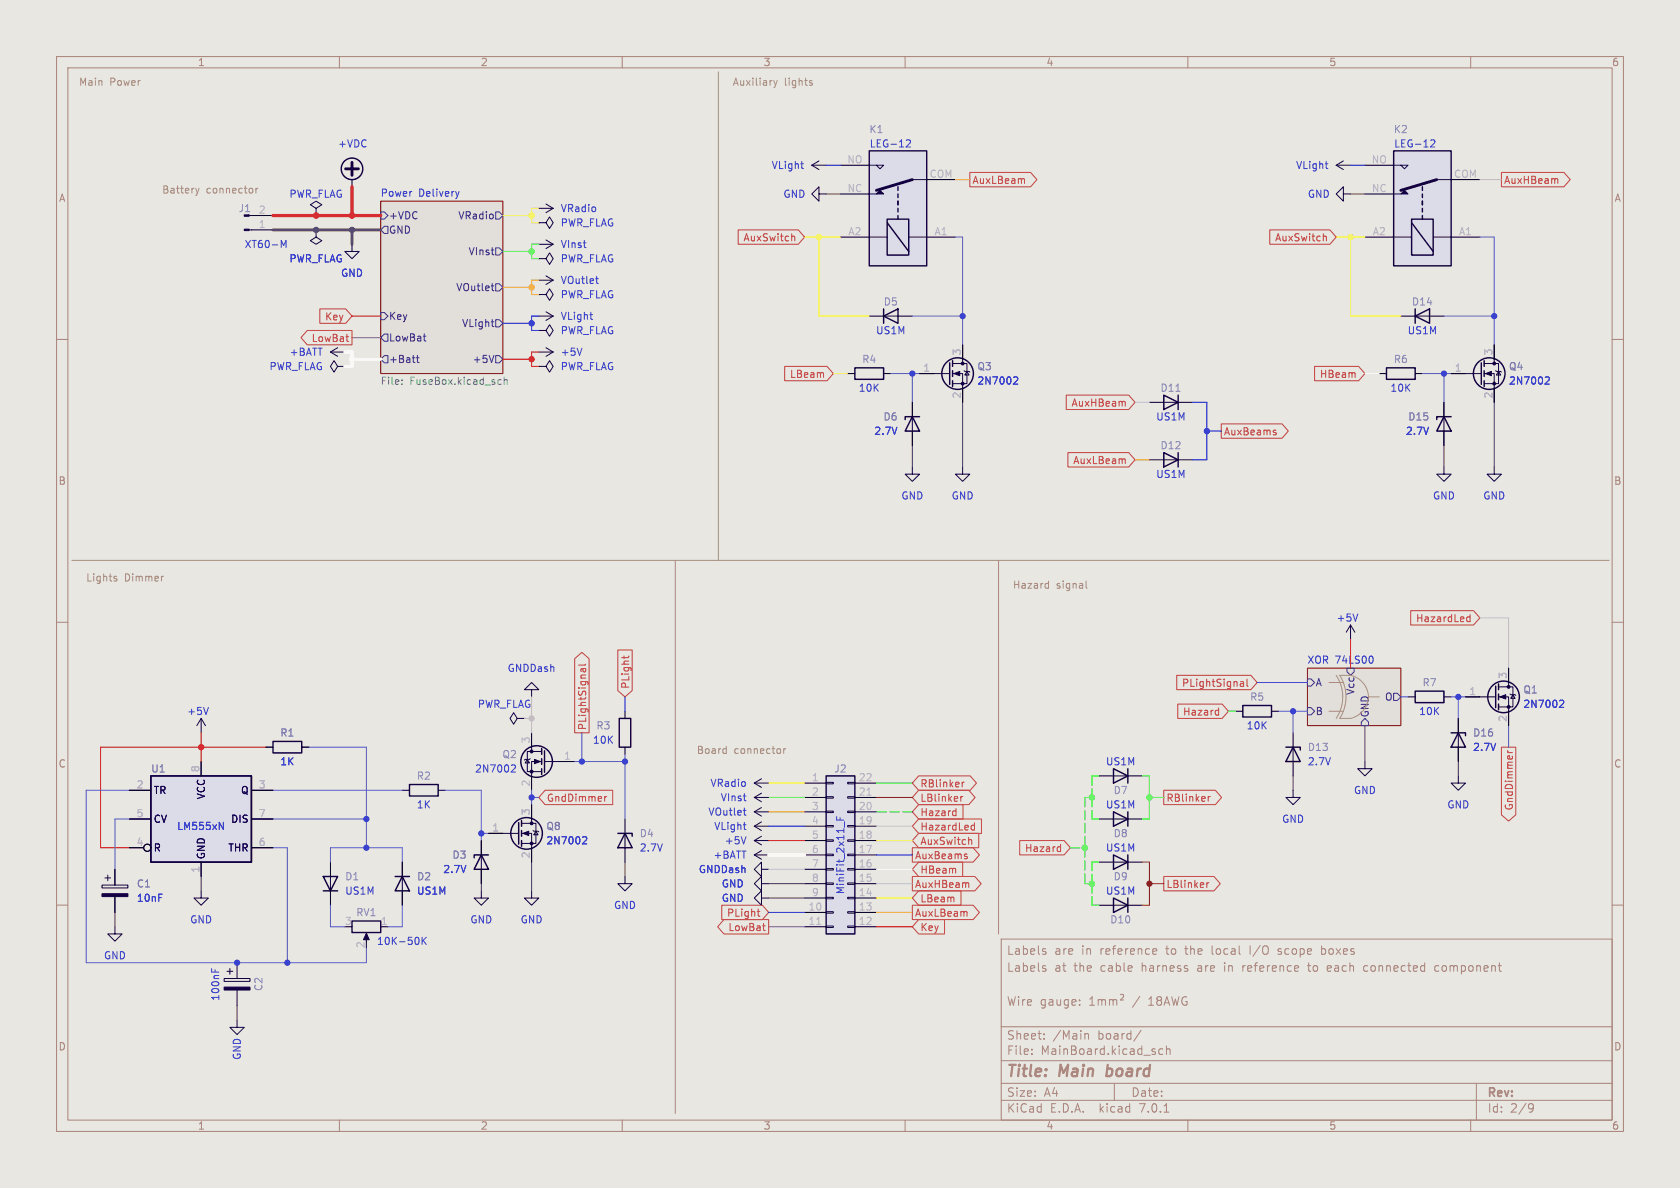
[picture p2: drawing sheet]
<svg xmlns="http://www.w3.org/2000/svg" width="297mm" height="210mm" viewBox="0 0 297 210" stroke-linecap="round" stroke-linejoin="round" font-family="sans-serif">
<path d="M0 0h297v210h-297z" fill="#e8e7e2" stroke="#e8e7e2" stroke-width=".18"/>
<g fill="none" stroke="#aa837a" stroke-width=".18">
<path d="M10 10h277v190h-277zM12 12h273v186h-273zM60 10v2M110 10v2M160 10v2M210 10v2M260 10v2M10 60h2M285 60h2M10 110h2M285 110h2M10 160h2"/>
<path d="M285 160h2M177 166h108v32h-108zM184.7 171.2l.2 .2-.2 .3M184.7 168.2l.2 .2-.2 .3M184.7 170.7l.2 .1M184.7 167.7l.2 .1M190.9 177.6v.1M190.9 176.8v.1M192.6 177.7h.9M192.6 176.6l.5-.4v1.5M194.1 176.7v1M194.1 176.8l.5-.1 .2 .2"/>
<path d="M194.8 176.9l.2-.2 .4 .1v.9M194.8 176.9v.8M196.1 176.8l.5-.1 .2 .2M196.1 176.7v1M196.8 176.9l.2-.2 .4 .1v.9M196.8 176.9v.8M198.1 175.8h.3a.3 .3 0 0 1 .2 .5l-.5 .5h.5M204 167.7l.4 .1 .1 .3-.7 .1M204.4 168.6l-.4 .1M209.9 171.3v.3M229.4 170.7l.2 .4-.7 .1M229.5 171.6l-.1 .1"/>
<path d="M251.7 170.7l.2 .1M251.9 170.2v1.5M251.9 171.6l-.2 .1M264.9 170.7h.5M265.1 171.6l.3 .1M60 198v2M110 198v2M160 198v2M177 194.5h108M177 191.5h108M177 187.5h108M177 181.5h108"/>
<path d="M182.4 186.3v.1M182.4 185.5v.1M184.6 183.6v.1M184.6 182.8v.1M191.8 182.8l.2-.1 .4 .1v.9M197 191.5v3M201.7 182.1l-1.3 2M205.6 185.5l-.5-.1-.2 .3v.4l.1 .2h.6M205.8 196.6h.8M206.2 185.5l.2-.1 .4 .1 .1 .9M206.2 184.9v1.5M210 198v2"/>
<path d="M260 198v2M261 191.5v6.5M270.5 195.1l.5 .1a.99 .99 0 0 1-.4 1.4h-.2M271.1 195.7l-.2 .3h-.4"/>
</g>
<g fill="#e2ded9" stroke="#e2ded9" stroke-width=".18">
<path d="M67.3 35.6h21.6v30.4h-21.6z"/>
<path d="M231.1 118.1h16.5v10.2h-16.5z"/>
</g>
<path d="M67.3 35.6h21.6v30.4h-21.6zM231.1 118.1h16.5v10.2h-16.5z" fill="none" stroke="#7a0000" stroke-width=".18"/>
<g fill="none" stroke="#4c2188" stroke-width=".18">
<path d="M67.3 37.5h.6l.7 .6-.7 .6h-.6zM87.6 37.5h.7l.6 .6-.6 .6h-.7zM67.3 55.2h.6l.7 .7-.7 .6h-.6zM67.3 40.6l.6-.6h.7v1.3h-.7zM67.3 59.7l.6-.6h.7v1.2h-.7zM74.8 59.4h.5M86.8 56.9h.5M86.8 50.5h.5M87 51.2l.3 .2M87.1 57.7h.2M87.6 43.8h.7l.6 .7-.6 .6h-.7zM87.6 56.5h.7l.6 .7-.6 .6h-.7z"/>
<path d="M87.6 50.2h.7l.6 .6-.6 .6h-.7zM67.9 62.9h.7v1.2h-.7l-.6-.6zM73.6 63.2h.5M73.8 62.8v1.1l.3 .2M75.2 60.3h.1M87.3 62.8l-.4 1.3M87.6 62.9h.7l.6 .6-.6 .6h-.7zM238.1 118.1h1.3v.6l-.6 .7-.7-.7zM231.1 125.1h.7l.6 .6-.6 .7h-.7zM231.1 120h.7l.6 .7-.6 .6h-.7zM241.3 127l.6 .6v.7h-1.2v-.7zM246.4 122.6h.6l.6 .6-.6 .6h-.6z"/>
</g>
<path d="M81.2 33.8l-.3 .9M242.7 116.2v.8" fill="none" stroke="#214bca" stroke-width=".18"/>
<path d="M71.1 67.8v.2M71.1 67.2v.1M88.2 67.1l.4 .1M88.6 67.9l-.4 .1M89.1 67.2l.2-.1 .3 .1 .1 .8M89.1 66.7v1.3" fill="none" stroke="#5ba46f" stroke-width=".18"/>
<g fill="none" stroke="#130040" stroke-width=".18">
<path d="M44 38.1h.4M55.9 36.8l1-.6-1-.6-1 .6 1 .6v1.3M62.2 31.8v1.2M95.2 39.4h1.3l.7-1 .6 1-.6 1-.7-1M95.2 36.8h2.6M96.5 36.1l1.3 .7M97.8 36.8l-1.3 .8M143.5 29.2h2.5M143.5 29.2l1.3 .8M144.8 34.3v1.3l-1.3-1.3 1.3-1.3v1.3h1.2M144.8 28.4l-1.3 .8M153.7 34.3h1.2"/>
<path d="M153.7 29.2h1.2M154.9 29.2h1.3l-.6 .6zM161.3 31.8h2.5M236.2 29.2h2.6M236.2 29.2l1.3 .8M237.5 34.3v1.3l-1.3-1.3 1.3-1.3v1.3h1.3M237.5 28.4l-1.3 .8M246.4 34.3h1.2M246.4 29.2h1.2M247.6 29.2h1.3l-.6 .6zM254 31.8h2.5M44 40.6h.4"/>
<path d="M55.9 40.6v1.3l1 .6-1 .7-1-.7 1-.6M62.2 43.2v1.3h1.3l-1.3 1.2-1.2-1.2h1.2M95.2 45.7h1.3l.7-1 .6 1-.6 1-.7-1M95.2 52.1h1.3l.7-1 .6 1-.6 1-.7-1M95.2 58.4h1.3l.7-1 .6 1-.6 1-.7-1M95.2 43.2h2.6M95.2 49.5h2.6M95.2 55.9h2.6M96.5 42.4l1.3 .8M96.5 48.8l1.3 .7M96.5 55.1l1.3 .8M97.8 43.2l-1.3 .7"/>
<path d="M97.8 49.5l-1.3 .8M97.8 55.9l-1.3 .7M153.7 41.9h3.1M156.2 55.9h2.5M160.7 41.9h3.1M246.4 41.9h3.2M250.2 55.9h2.5M253.4 41.9h3.1M58.4 62.2h2.6M58.4 62.2l1.3 .8M59.7 64.8l-.6-1-.7 1 .7 1 .6-1h1.3M59.7 61.5l-1.3 .7"/>
<path d="M95.2 64.8h1.3l.7-1 .6 1-.6 1-.7-1M95.2 62.2h2.6M96.5 61.5l1.3 .7M97.8 62.2l-1.3 .8M161.3 73.7v2.5M165.1 66h2.8M168.4 66h1.8v2.6M168.4 64.3h2.5v3.5h-2.5M170.2 63.5v.8M170.4 65.5l.2 .2h.7l.1 .1M170.9 65.7l.4 .6h-.7zM205.7 71.1h2.6"/>
<path d="M255.3 73.7v2.5M259.1 66h2.8M262.4 66h1.8v2.6M262.4 64.3h2.5v3.5h-2.5M264.2 63.5v.8M264.4 65.5l.1 .2h.8l.1 .1M264.9 65.7l.4 .6h-.8zM161.3 82.6v1.2h1.3l-1.3 1.3-1.3-1.3h1.3M170.2 82.6v1.2h1.2l-1.2 1.3-1.3-1.3h1.3M205.7 81.3h2.6M255.3 82.6v1.2h1.2l-1.2 1.3-1.3-1.3h1.3M264.2 82.6v1.2h1.2l-1.2 1.3-1.3-1.3h1.3"/>
<path d="M238.8 110.5l-.8 1.3M238.8 110.5v2.5M238.8 110.5l.7 1.3M35.6 127l-.8 1.3M35.6 127v2.5M35.6 127l.7 1.3M91.4 127l-.6 1-.6-1 .6-1 .6 1h1.3M93.2 134.2l.4 .7h-.8zM93.7 134.1l-.1 .1h-.8l-.1 .2M94 121.9h-1.3l1.3-1.2 1.2 1.2h-1.2v1.3M94 132.1v.7M95.8 134.6h-1.8v2.6"/>
<path d="M95.8 132.8h-2.6v3.6h2.6M96.3 134.6h2.8M133.3 138.4l1.3 .8M133.3 138.4h2.6M134.6 137.7l-1.3 .7M146 138.3h1.3v.3h-1.3zM149.9 138.3h1.2v.3h-1.2zM196.8 137.2h2.6M228.6 139.7v1.3h1.3l-1.3 1.2-1.3-1.2h1.3M228.6 132.1v2.5M241.3 134.6v1.3h1.3l-1.3 1.3-1.3-1.3h1.3M257.8 137.2v1.2h1.3l-1.3 1.3-1.3-1.3h1.3"/>
<path d="M257.8 129.5v2.6M261.6 123.2h2.8M264.9 123.2h1.8v2.5M264.9 121.4h2.6v3.6h-2.6M266.7 120.7v.7M267 122.7l.1 .1h.7l.2 .1M267.5 122.8l.3 .6h-.7zM18 156.5h4.6v.5h-4.6zM18.5 155.2h1.1M19 154.7v1M35.6 157.5v1.3h-1.3l1.3 1.2 1.2-1.2h-1.2M58.4 154.9v2.6"/>
<path d="M71.1 154.9v2.6M85.1 157.5v1.3h-1.3l1.3 1.2 1.3-1.2h-1.3M85.1 151.1v2.6M88.9 147.3h2.8M92.2 147.3h1.8v2.6M92.2 145.5h2.5v3.6h-2.5M94 157.5v1.3h-1.3l1.3 1.2 1.2-1.2h-1.2M94 144.8v.7M94.2 146.8l.2 .1h.7l.1 .2M94.7 146.9l.4 .7h-.7zM110.5 154.9v1.3h1.3l-1.3 1.3-1.3-1.3h1.3M110.5 147.3v2.6"/>
<path d="M133.3 148.6l1.3 .8M133.3 148.6h2.6M133.3 146.1l1.3 .7M133.3 146.1h2.6M133.3 143.5l1.3 .8M133.3 143.5h2.6M133.3 151.1h2.6M133.3 151.1l1.3 .8M133.3 141h2.6M133.3 141l1.3 .7M134.6 153.7v-1.3l-1.3 1.3 1.3 1.2v-1.2h1.3M134.6 158.8v1.2l-1.3-1.2 1.3-1.3v1.3h1.3"/>
<path d="M134.6 156.2v1.3l-1.3-1.3 1.3-1.3v1.3h1.3M134.6 147.8l-1.3 .8M134.6 145.3l-1.3 .8M134.6 142.7l-1.3 .8M134.6 150.4l-1.3 .7M134.6 140.2l-1.3 .8M146 158.6h1.3v.3h-1.3zM146 156.1h1.3v.2h-1.3zM146 153.5h1.3v.3h-1.3zM146 151h1.3v.3h-1.3zM146 148.5h1.3v.2h-1.3zM146 145.9h1.3v.3h-1.3z"/>
<path d="M146 143.4h1.3v.2h-1.3zM146 140.8h1.3v.3h-1.3zM149.9 158.6h1.2v.3h-1.2zM149.9 156.1h1.2v.2h-1.2zM149.9 153.5h1.2v.3h-1.2zM149.9 151h1.2v.3h-1.2zM149.9 148.5h1.2v.2h-1.2zM149.9 145.9h1.2v.3h-1.2zM149.9 143.4h1.2v.2h-1.2zM149.9 140.8h1.2v.3h-1.2zM196.8 144.8h2.6M196.8 152.4h2.6"/>
<path d="M20.3 163.8v1.3h-1.3l1.3 1.3 1.3-1.3h-1.3M39.6 173h4.6v.5h-4.6zM40.1 171.7h1M40.6 171.2v1M64.8 165.4v1M146 163.7h1.3v.3h-1.3zM146 161.2h1.3v.2h-1.3zM149.9 163.7h1.2v.3h-1.2zM149.9 161.2h1.2v.2h-1.2zM196.8 160h2.6M41.9 180.3v1.3h-1.3l1.3 1.3 1.3-1.3h-1.3"/>
</g>
<g fill="#130040" stroke="#130040" stroke-width=".18">
<path d="M39.6 174.5h4.6v.5h-4.6z"/>
<path d="M18 158h4.6v.5h-4.6z"/>
<path d="M64.8 165l.5 1.1h-1z"/>
<path d="M154.9 34.3l.7-.6 .6 .6z"/>
<path d="M168.7 66l1-.3v.7z"/>
<path d="M262.6 66l1.1-.3v.7z"/>
<path d="M247.6 34.3l.7-.6 .6 .6z"/>
<path d="M265.2 123.2l1-.4v.8z"/>
<path d="M94.5 134.2l1 .4-1 .4z"/>
<path d="M92.5 147.3l1-.4v.8z"/>
<path d="M43.2 40.5h.8v.3h-.8z"/>
<circle cx="170.2" cy="67.8" r=".25"/>
<circle cx="170.2" cy="64.3" r=".25"/>
<circle cx="264.2" cy="67.8" r=".25"/>
<circle cx="264.2" cy="64.3" r=".25"/>
<circle cx="266.7" cy="125" r=".25"/>
<circle cx="266.7" cy="121.4" r=".25"/>
<circle cx="94" cy="136.4" r=".25"/>
<circle cx="94" cy="132.8" r=".25"/>
<circle cx="94" cy="149.1" r=".25"/>
<circle cx="94" cy="145.5" r=".25"/>
</g>
<g fill="none" stroke="#010022" stroke-width=".18">
<path d="M44.4 38.1h3.9M55.9 38.1h.1M95.2 39.4h.1M148.6 34.3h5.1M148.6 29.2h5.1M163.8 31.8h5.1M241.3 34.3h5.1M241.3 29.2h5.1M256.5 31.8h5.1M44.4 40.6h3.9M55.9 40.6h.1M95.2 45.7h.1"/>
<path d="M95.2 52.1h.1M95.2 58.4h.1M148.6 41.9h5.1M153.7 55.9h2.5M158.7 55.9h2.6M163.8 41.9h5.1M241.3 41.9h5.1M247.6 55.9h2.6M252.7 55.9h2.6M256.5 41.9h5.1M61 64.8h.1M95.2 64.8h.1"/>
<path d="M149.9 66h1.2M156.2 66h1.3M161.3 71.1v2.6M161.3 76.2v2.5M162.6 66h2.5M170.2 61v2.5M170.2 68.6v2.5M203.2 71.1h2.5M208.3 71.1h2.5M243.8 66h1.3M250.2 66h1.3M255.3 71.1v2.6"/>
<path d="M255.3 76.2v2.5M256.5 66h2.6M264.2 61v2.5M264.2 68.6v2.5M203.2 81.3h2.5M208.3 81.3h2.5M266.7 118.1v2.6M22.9 139.7h3.8M35.6 134.6v2.6M44.4 139.7h3.9M47 132.1h1.3M53.3 132.1h1.3"/>
<path d="M71.1 139.7h1.3M77.5 139.7h1.2M92.7 127h.1M94 129.5v2.6M94 137.2v2.5M99.1 134.6h2.5M110.5 125.7v1.3M110.5 132.1v1.3M142.2 138.4h3.8M151.1 138.4h3.8M194.3 137.2h2.5M199.4 137.2h2.5"/>
<path d="M218.4 125.7h1.3M224.8 125.7h1.3M228.6 129.5v2.6M228.6 134.6v2.6M248.9 123.2h1.3M255.3 123.2h1.2M257.8 127v2.5M257.8 132.1v2.5M259.1 123.2h2.5M266.7 125.7v2.6M20.3 153.7v2.8M20.3 158.5v2.8"/>
<path d="M22.9 149.9h2.5M22.9 144.8h3.8M35.6 152.4v2.5M44.4 149.9h3.9M44.4 144.8h3.9M58.4 152.4v2.5M58.4 157.5v2.5M71.1 152.4v2.5M71.1 157.5v2.5M85.1 148.6v2.5M85.1 153.7v2.5M86.4 147.3h2.5"/>
<path d="M94 142.2v2.6M94 149.9v2.5M110.5 144.8v2.5M110.5 149.9v2.5M142.2 158.8h3.8M142.2 156.2h3.8M142.2 153.7h3.8M142.2 151.1h3.8M142.2 148.6h3.8M142.2 146.1h3.8M142.2 141h3.8M142.2 143.5h3.8"/>
<path d="M151.1 158.8h3.8M151.1 156.2h3.8M151.1 153.7h3.8M151.1 151.1h3.8M151.1 148.6h3.8M151.1 146.1h3.8M151.1 141h3.8M151.1 143.5h3.8M194.3 144.8h2.5M194.3 152.4h2.5M199.4 144.8h2.5M199.4 152.4h2.5"/>
<path d="M41.9 170.2v2.8M41.9 175v2.8M67.3 163.8h1.3M142.2 163.8h3.8M142.2 161.3h3.8M151.1 163.8h3.8M151.1 161.3h3.8M194.3 160h2.5M199.4 160h2.5"/>
<circle cx="26" cy="149.9" r=".63"/>
</g>
<g fill="none" stroke="#353dd0" stroke-width=".18">
<path d="M141.6 29h.4M141.9 29.8h.1M160.3 24.8l.4-.1 .3 .4-.8 .9h.8M234.3 29h.5M234.6 29.8h.2M253 24.8l.4-.1 .3 .4-.8 .9h.8M49.7 42.5l.4 .9 .5-.9v1.3M104.3 55.6h.5M104.6 56.5h.2M105.3 49.3h.5M105.5 50.1h.3M102.9 61.5l-.4 1.3"/>
<path d="M179.4 66.6l.4 .1 .1 .3-.8 .9h.8M273.4 66.6l.4 .1 .1 .3-.8 .9h.8M240 108.5l-.4 1.3M36.8 125l-.4 1.3M90.6 135.2l.4 .1 .1 .3-.8 .9h.8M275.9 123.8h.4l.1 .3-.7 .9h.7M38.8 145.4l.7 1.2v-1.2M103.2 147.9l.4 .1 .1 .3-.8 .9h.8M131.4 145.8h.5M131.4 143.3h.5M131.6 144l.3 .1M131.8 146.6h.1"/>
<path d="M131.9 147.9l-.4 1.3M147.9 144.4v.6h1.3M148.5 144.5v.5M149.3 145.3v.9M37.4 171.2v.6M74 165.9v.8M74.6 165.7v1.3M74.8 166.2l.6 .8M75.4 165.7l-.8 .7"/>
</g>
<g fill="none" stroke="#130040" stroke-width=".25">
<path d="M153.7 26.7h10.1v20.3h-10.1zM156.8 38.7h3.9v6.4h-3.9zM156.8 39.4l3.9 5.1M158.7 33v.7M158.7 34.3v.6M158.7 35.6v.6M158.7 36.8v.7M158.7 38.1v.6M246.4 26.7h10.1v20.3h-10.1zM249.6 38.7h3.8v6.4h-3.8zM249.6 39.4l3.8 5.1M251.5 33v.7"/>
<path d="M251.5 34.3v.6M251.5 35.6v.6M251.5 36.8v.7M251.5 38.1v.6M156.2 55.9l2.5-1.3v2.6zM156.2 54.6v2.6M250.2 55.9l2.5-1.3v2.6zM250.2 54.6v2.6M151.1 65h5.1v2.1h-5.1zM161.3 73.7l1.3 2.5h-2.6zM162.6 73.7h-2.6v.5M167.9 64.1v3.8"/>
<path d="M168.4 63.8v1M168.4 65.5v1M168.4 67.3v1M205.7 69.9l2.6 1.2-2.6 1.3zM208.3 69.9v2.5M245.1 65h5.1v2.1h-5.1zM255.3 73.7l1.2 2.5h-2.5zM256.5 73.7h-2.5v.5M261.9 64.1v3.8M262.4 63.8v1M262.4 65.5v1M262.4 67.3v1"/>
<path d="M205.7 80l2.6 1.3-2.6 1.3zM208.3 80v2.6M26.7 137.2h17.7v15.2h-17.7zM48.3 131.1h5v2h-5zM72.4 138.7h5.1v2h-5.1zM95.8 132.3v1.1M95.8 134.1v1M95.8 135.9v1M96.3 132.7v3.8M109.5 127h2v5.1h-2zM146 137.2h5.1v27.9h-5.1zM196.8 135.9l2.6 1.3-2.6 1.2z"/>
<path d="M199.4 135.9v2.5M219.7 124.7h5.1v2h-5.1zM227.3 132.1h2.6v.5M228.6 132.1l1.3 2.5h-2.6zM250.2 122.2h5.1v2h-5.1zM256.5 129.5h2.6v.5M257.8 129.5l1.3 2.6h-2.6zM264.4 121.3v3.8M264.9 120.9v1M264.9 122.7v1M264.9 124.5v1M57.1 154.9h2.6l-1.3 2.6z"/>
<path d="M57.1 157.5h2.6M69.8 154.9h2.6M71.1 154.9l1.3 2.6h-2.6zM85.1 151.1l1.3 2.6h-2.6zM86.4 151.1h-2.6v.5M91.7 145.4v3.8M92.2 145v1.1M92.2 146.8v1M92.2 148.6v1M109.2 147.3h2.6v.5M110.5 147.3l1.3 2.6h-2.6zM196.8 143.5l2.6 1.3-2.6 1.3z"/>
<path d="M196.8 151.1l2.6 1.3-2.6 1.3zM196.8 158.8l2.6 1.2-2.6 1.3zM199.4 143.5v2.6M199.4 151.1v2.6M199.4 158.8v2.5M62.2 162.8h5.1v2h-5.1z"/>
<circle cx="62.2" cy="29.8" r="1.9"/>
<circle cx="169.3" cy="66" r="2.79"/>
<circle cx="263.3" cy="66" r="2.79"/>
<circle cx="94.9" cy="134.6" r="2.79"/>
<circle cx="265.8" cy="123.2" r="2.79"/>
<circle cx="93.1" cy="147.3" r="2.79"/>
</g>
<g fill="#dcdbe8" stroke="#dcdbe8" stroke-width=".18">
<path d="M26.7 137.2h17.7v15.2h-17.7z"/>
<path d="M153.7 26.7h10.1v20.3h-10.1z"/>
<path d="M246.4 26.7h10.1v20.3h-10.1z"/>
<path d="M146 137.2h5.1v27.9h-5.1z"/>
</g>
<path d="M61.1 29.8h2.3M62.2 28.7v2.3M161.3 31.8l-6.4 1.9M254 31.8l-6.4 1.9" fill="none" stroke="#130040" stroke-width=".51"/>
<path d="M153.3 140.6h.7M144.4 163.4h.7" fill="none" stroke="#b4afbe" stroke-width=".18"/>
<g fill="none" stroke="#c03d3d" stroke-width=".18">
<path d="M171.4 30.5h10.8l1.1 1.3-1.1 1.2h-10.8zM181.1 31.6v.8M265.4 30.5h11.1l1.1 1.3-1.1 1.2h-11.1zM275.3 31.6l.1 .8M54.3 58.4h7.9v2.6h-7.9l-1.1-1.3zM56.5 54.6h4.6l1.1 1.3-1.1 1.3h-4.6zM61.1 59.5h.5M130.5 40.6h10.6l1.1 1.3-1.1 1.3h-10.6zM140 41.8h.4l.1 .8M224.5 40.6h10.6l1.1 1.3-1.1 1.3h-10.6zM234 41.8h.4l.1 .8M61.4 60.3l.2 .1"/>
<path d="M138.7 64.8h7.5l1.1 1.2-1.1 1.3h-7.5zM188.5 69.8h11l1.2 1.3-1.2 1.3h-11zM198.7 71l.2 .1v.7M215.9 74.9h10.7l1.2 1.3-1.2 1.3h-10.7zM225.4 76.5l.2 .1-.2 .3M225.4 76l.2 .1M232.4 64.8h7.8l1.1 1.2-1.1 1.3h-7.8zM188.8 80h10.7l1.2 1.3-1.2 1.3h-10.7zM198.7 81.1l.2 .2v.7M101.6 116.4l1.3-1.1 1.2 1.1v13.1h-2.5zM103 118.2l.1 .5M103.5 118.2v.5"/>
<path d="M103.5 118.2h-.7v.5M103.5 117.4l-.1 .2h-1.1M109.2 114.9h2.6v7.2l-1.3 1.1-1.3-1.1zM110.3 116v.4M111.2 116l-.1 .2M208 119.4h13.1l1.1 1.3-1.1 1.2h-13.1zM249.4 107.9h11.1l1.1 1.3-1.1 1.3h-11.1zM259.3 109.8l.2 .1 .4-.1M259.9 108.6v1.3M259.9 109.1h-.4l-.2 .1M96.4 139.7h11.9v2.5h-11.9l-1.2-1.2zM162.4 139.7h8.9l1.1 1.3-1.1 1.2h-8.9l-1.1-1.2z"/>
<path d="M162.4 137.2h9.1l1.1 1.2-1.1 1.3h-9.1l-1.1-1.3zM170.1 138.3v.8M170.5 138.3l-.4 .2M205.7 139.7h9.2l1.1 1.3-1.1 1.2h-9.2zM208.2 124.5h7.9l1.1 1.2-1.1 1.3h-7.9zM215.1 125.6h.3M215.4 125.1v1.3M215.4 126.3l-.3 .1M219.2 121.1l.2 .2h.5M219.3 120.5h.5l.1 .8M219.9 120.8h-.5l-.2 .2M220.5 120.1v1l.1 .2"/>
<path d="M265.4 132.1h2.6v11.9l-1.3 1.2-1.3-1.2zM266.5 133h.9M266.5 132.7l.3 .3M106.9 140.8v.8M107.3 140.8l-.4 .2M161.3 149.9h10.7l1.2 1.2-1.2 1.3h-10.7zM161.3 154.9h11l1.2 1.3-1.2 1.3h-11zM162.4 157.5h7.5v2.5h-7.5l-1.1-1.2zM162.4 142.2h7.8v2.6h-7.8l-1.1-1.3zM162.4 144.8h11.1v2.5h-11.1l-1.1-1.2zM162.4 152.4h7.8v2.5h-7.8l-1.1-1.2zM162.4 147.3h10.6v2.6h-10.6l-1.1-1.3z"/>
<path d="M168.9 143.3l.1 .1M169 142.9v1.3M169 144.1l-.1 .1M169.9 140.8v.8M170.2 140.8l-.3 .2M170.8 151.4l.2 .2-.2 .2M170.8 151h.2M171.2 156.1l.1 .8M171.4 148.4l.4 .2v.7M171.8 146.7h.5M171.8 145.9h.5M172.3 145.5v1.2"/>
<path d="M180.3 148.6h7.8l1.1 1.3-1.1 1.2h-7.8zM187.1 149.7l.4 .1M187.5 149.3v1.2M187.5 150.5h-.4M205.7 154.9h8.9l1.1 1.3-1.1 1.3h-8.9zM213.4 156v.9M213.6 140.8v.8M213.7 156l-.3 .3M214 140.8l-.4 .2M127.6 160h7.2l1.1 1.3-1.1 1.3h-7.2zM128 162.6h7.9v2.5h-7.9l-1.1-1.3zM133.9 161.1h.4"/>
<path d="M134 160.7v1.1l.3 .2M134.8 163.7h.5M135.1 164.4l.2 .1M161.3 160h10.7l1.2 1.3-1.2 1.3h-10.7zM162.4 162.6h4.6v2.5h-4.6l-1.1-1.3zM170.9 161.2l.1 .8"/>
</g>
<g fill="none" stroke="#a4907e" stroke-width=".18">
<path d="M127 12.7v86.4M136.8 14.2l.3 .9M137.1 15.1l-.3 .4M137.4 14.2l-.3 .9M143.3 14.7h.3v.2l-.2 .2h-.2M143.3 14.2l.3 .1M34.6 33.3l.3 .8M34.9 34.1l-.2 .4M35.2 33.3l-.3 .8M45.2 33.3v.8M45.6 33.3l-.4 .2M12.7 99.1h271.8"/>
<path d="M119.4 99.1v97.8M176.5 99.1v66M20.5 102.3l.2 .2-.2 .2M20.5 101.9h.1M28.8 101.9h.1M185.2 103.1l.2 .1M185.4 102.7v1.3M185.4 103.9l-.2 .1M192 102.7v1.1l.2 .2M236.2 119.4a6.8 6.8 0 0 1 0 7.6M236.9 119.4h1.9a3.9 3.9 0 0 1 3.1 3.8 3.9 3.9 0 0 1-3.1 3.8h-1.9a7.2 7.2 0 0 0 0-7.6zM138.6 132.3v.9"/>
<path d="M138.9 132.3l-.3 .3M234.9 120.7h2.6M234.9 125.7h2.6M241.9 123.2h1.9"/>
</g>
<g fill="none" stroke="#5256d0" stroke-width=".18">
<path d="M161.3 55.9h8.9M168.9 41.9h1.3v19.1M255.3 55.9h8.9M261.6 41.9h2.6v19.1M157.5 66h5.1M161.3 66v5.1M251.5 66h5M255.3 66v5.1M22.9 139.7h-7.7v30.5h49.6v-2.6M48.3 139.7h22.8M54.6 132.1h10.2v17.8M78.7 139.7h6.4v8.9"/>
<path d="M94 139.7v2.5M101.6 134.6h8.9M102.9 129.5v5.1M110.5 133.4v11.4M222.2 120.7h8.9M226.1 125.7h5M228.6 125.7v3.8M247.6 123.2h1.3M256.5 123.2h2.6M257.8 123.2v3.8M266.7 128.3v3.8M22.9 144.8h-2.6v8.9"/>
<path d="M48.3 144.8h16.5M48.3 149.9h2.5v20.3M58.4 152.4v-2.5h12.7v2.5M85.1 147.3h1.3M94 141h1.2M58.4 160v3.8h2.6M71.1 160v3.8h-2.5"/>
</g>
<path d="M62.2 55.9h5.1M88.9 63.5h5.1M95.2 62.2h-1.2v2.6h1.2M238.8 113v5.1M35.6 129.5v5.1M47 132.1h-29.2v17.8h5.1M135.9 148.6h6.3M154.9 163.8h6.4" fill="none" stroke="#f00" stroke-width=".18"/>
<g fill="none" stroke="#484848" stroke-width=".18">
<path d="M146 34.3h2.6M238.8 34.3h2.5M55.9 40.6h1.2M161.3 78.7v3.9M170.2 71.1v11.5M255.3 78.7v3.9M264.2 71.1v11.5M228.6 137.2v2.5M241.3 128.3v6.3M257.8 134.6v2.6M35.6 154.9v2.6M85.1 156.2v1.3"/>
<path d="M94 152.4v5.1M110.5 152.4v2.5M135.9 156.2h6.3M135.9 158.8h6.3M20.3 161.3v2.5M41.9 177.8v2.5"/>
</g>
<path d="M146 29.2h2.6M238.8 29.2h2.5M88.9 57.2h5.1M95.2 55.9h-1.2v2.5h1.2M210.8 71.1h2.6v10.2h-2.6M213.4 76.2h2.5M110.5 123.2v2.5M135.9 146.1h6.3M154.9 151.1h6.4M135.9 161.3h6.3" fill="none" stroke="#00f" stroke-width=".18"/>
<path d="M168.9 31.8h2.5M88.9 50.8h5.1M95.2 49.5h-1.2v2.6h1.2M200.7 81.3h2.5M135.9 143.5h6.3M154.9 161.3h6.4" fill="none" stroke="#f90" stroke-width=".18"/>
<path d="M88.9 44.5h5.1M95.2 43.2h-1.2v2.5h1.2M154.9 138.4h6.4M201.9 137.2h1.3v7.6h-1.3M135.9 141h6.3M203.2 141h2.5" fill="none" stroke="#00c200" stroke-width=".18"/>
<g fill="none" stroke="#0f0" stroke-width=".18" stroke-dasharray="1.7 .6">
<path d="M193 137.2h1.3M193 137.2v3.8M217.2 125.7h1.2M161.3 143.5h-6.4M189.2 149.9h2.6M191.8 141v8.9M191.8 141h1.2M191.8 149.9v6.3M191.8 156.2h1.2M193 141v3.8M193 144.8h1.3M193 152.4h1.3"/>
<path d="M193 156.2v-3.8M193 156.2v3.8M193 160h1.3"/>
</g>
<path d="M88.9 38.1h5.1M95.2 36.8h-1.2v2.6h1.2M142.2 41.9h6.4M144.8 41.9v14h8.9M236.2 41.9h5.1M238.8 41.9v14h8.8M147.3 66h2.6M135.9 138.4h6.3M154.9 148.6h6.4M154.9 158.8h6.4" fill="none" stroke="#ff0" stroke-width=".18"/>
<path d="M261.6 31.8h3.8M200.7 71.1h2.5M261.6 109.2h5.1v8.9M92.7 127h1.3M94 123.2v6.3M135.9 153.7h6.3M154.9 146.1h6.4M154.9 156.2h6.4" fill="none" stroke="#c2c2c2" stroke-width=".18"/>
<path d="M241.3 66h2.5M154.9 153.7h6.4" fill="none" stroke="#fff" stroke-width=".18"/>
<path d="M61 62.2h1.2v2.6h-1.2M62.2 63.5h5.1M135.9 151.1h6.3" fill="none" stroke="#fff" stroke-width=".56"/>
<path d="M154.9 141h6.4M201.9 152.4h1.3v7.6h-1.3M203.2 156.2h2.5" fill="none" stroke="#804d00" stroke-width=".18"/>
<path d="M48.3 40.6h19M62.2 40.6v2.6" fill="none" stroke="#484848" stroke-width=".5"/>
<path d="M48.3 38.1h19M62.2 33v5.1" fill="none" stroke="#f00" stroke-width=".56"/>
<path d="M62.2 59.7h5.1M135.9 163.8h6.3" fill="none" stroke="#c200c2" stroke-width=".18"/>
<g fill="#4026c4" stroke="#4026c4" stroke-width=".18">
<circle cx="50.8" cy="170.2" r=".46"/>
<circle cx="41.9" cy="170.2" r=".46"/>
<circle cx="64.8" cy="149.9" r=".46"/>
<circle cx="64.8" cy="144.8" r=".46"/>
<circle cx="228.6" cy="125.7" r=".46"/>
<circle cx="110.5" cy="134.6" r=".46"/>
<circle cx="102.9" cy="134.6" r=".46"/>
<circle cx="94" cy="141" r=".46"/>
<circle cx="85.1" cy="147.3" r=".46"/>
<circle cx="170.2" cy="55.9" r=".46"/>
<circle cx="161.3" cy="66" r=".46"/>
<circle cx="257.8" cy="123.2" r=".46"/>
<circle cx="255.3" cy="66" r=".46"/>
<circle cx="264.2" cy="55.9" r=".46"/>
</g>
<g fill="#00f" stroke="#00f" stroke-width=".18">
<circle cx="94" cy="57.2" r=".46"/>
<circle cx="213.4" cy="76.2" r=".46"/>
</g>
<circle cx="94" cy="50.8" r=".46" fill="#f90" stroke="#f90" stroke-width=".18"/>
<g fill="#ff0" stroke="#ff0" stroke-width=".18">
<circle cx="94" cy="38.1" r=".46"/>
<circle cx="144.8" cy="41.9" r=".46"/>
<circle cx="238.8" cy="41.9" r=".46"/>
</g>
<g fill="#0f0" stroke="#0f0" stroke-width=".18">
<circle cx="191.8" cy="149.9" r=".46"/>
<circle cx="193" cy="141" r=".46"/>
<circle cx="193" cy="156.2" r=".46"/>
</g>
<circle cx="94" cy="127" r=".46" fill="#c2c2c2" stroke="#c2c2c2" stroke-width=".18"/>
<g fill="#484848" stroke="#484848" stroke-width=".18">
<circle cx="55.9" cy="40.6" r=".46"/>
<circle cx="62.2" cy="40.6" r=".46"/>
</g>
<g fill="#f00" stroke="#f00" stroke-width=".18">
<circle cx="62.2" cy="38.1" r=".47"/>
<circle cx="55.9" cy="38.1" r=".47"/>
<circle cx="94" cy="63.5" r=".46"/>
<circle cx="35.6" cy="132.1" r=".46"/>
</g>
<g fill="#00c200" stroke="#00c200" stroke-width=".18">
<circle cx="94" cy="44.5" r=".46"/>
<circle cx="203.2" cy="141" r=".46"/>
</g>
<circle cx="203.2" cy="156.2" r=".46" fill="#804d00" stroke="#804d00" stroke-width=".18"/>
<circle cx="62.2" cy="63.5" r=".47" fill="#fff" stroke="#fff" stroke-width=".18"/>
<g font-size="2.8" fill="#aa837a">
<text x="178" y="190.8">Title:</text>
<text x="187.4" y="190.8">Main</text>
<text x="196.3" y="190.8">board</text>
</g>
<g font-size="2.1" fill="#aa837a">
<text x="178" y="171.9">Labels</text>
<text x="178" y="168.9">Labels</text>
<text x="186.4" y="171.9">at</text>
<text x="186.4" y="168.9">are</text>
<text x="189.9" y="171.9">the</text>
<text x="191.2" y="168.9">in</text>
<text x="194.5" y="168.9">reference</text>
<text x="194.6" y="171.9">cable</text>
<text x="201.9" y="171.9">harness</text>
<text x="206.3" y="168.9">to</text>
<text x="209.7" y="168.9">the</text>
<text x="211.8" y="171.9">are</text>
<text x="214.4" y="168.9">local</text>
<text x="216.6" y="171.9">in</text>
<text x="219.9" y="171.9">reference</text>
<text x="221.2" y="168.9">I/O</text>
<text x="226.3" y="168.9">scope</text>
<text x="231.6" y="171.9">to</text>
<text x="234" y="168.9">boxes</text>
<text x="235.1" y="171.9">each</text>
<text x="241.6" y="171.9">connected</text>
<text x="254.2" y="171.9">component</text>
<text x="178" y="177.9">Wire</text>
<text x="183.9" y="177.9">gauge:</text>
<text x="200.3" y="177.9">/</text>
<text x="203.1" y="177.9">18AWG</text>
<text x="178" y="183.9">Sheet:</text>
<text x="186.2" y="183.9">/Main</text>
<text x="194.1" y="183.9">board/</text>
<text x="178" y="186.6">File:</text>
<text x="184" y="186.6">MainBoard.kicad_sch</text>
<text x="178" y="196.8">KiCad</text>
<text x="178" y="194">Size:</text>
<text x="184.6" y="194">A4</text>
<text x="185.7" y="196.8">E.D.A.</text>
<text x="194.4" y="196.8">kicad</text>
<text x="200" y="194">Date:</text>
<text x="201.5" y="196.8">7.0.1</text>
<text x="263" y="194.2">Rev:</text>
<text x="263" y="196.8">Id:</text>
<text x="267" y="196.8">2/9</text>
</g>
<g font-size="1.8" fill="#aa837a">
<text x="35" y="11.8">1</text>
<text x="85" y="11.8">2</text>
<text x="135" y="11.8">3</text>
<text x="185" y="11.8">4</text>
<text x="235" y="11.8">5</text>
<text x="285" y="11.8">6</text>
<text x="10.4" y="35.8">A</text>
<text x="285.4" y="35.8">A</text>
<text x="10.3" y="85.8">B</text>
<text x="285.3" y="85.8">B</text>
<text x="10.3" y="135.8">C</text>
<text x="285.3" y="135.8">C</text>
<text x="10.3" y="185.8">D</text>
<text x="285.3" y="185.8">D</text>
<text x="35" y="199.8">1</text>
<text x="85" y="199.8">2</text>
<text x="135" y="199.8">3</text>
<text x="185" y="199.8">4</text>
<text x="235" y="199.8">5</text>
<text x="285" y="199.8">6</text>
</g>
<g font-size="1.8" fill="#a4907e">
<text x="14" y="15.2">Main</text>
<text x="19.4" y="15.2">Power</text>
<text x="129.5" y="15.2">Auxiliary</text>
<text x="138.7" y="15.2">lights</text>
<text x="28.5" y="34.3">Battery</text>
<text x="36.3" y="34.3">connector</text>
<text x="15.2" y="102.9">Lights</text>
<text x="22" y="102.9">Dimmer</text>
<text x="179.1" y="104.1">Hazard</text>
<text x="186.8" y="104.1">signal</text>
<text x="123.2" y="133.4">Board</text>
<text x="129.8" y="133.4">connector</text>
</g>
<g font-size="1.8" fill="#8d7cb6">
<text x="153.6" y="23.7">K1</text>
<text x="246.3" y="23.7">K2</text>
<text x="42.1" y="37.7">J1</text>
<text x="156.2" y="54.2">D5</text>
<text x="249.6" y="54.2">D14</text>
<text x="152.4" y="64.3">R4</text>
<text x="172.7" y="65.6">Q3</text>
<text x="246.3" y="64.3">R6</text>
<text x="266.7" y="65.6">Q4</text>
<text x="205.1" y="69.4">D11</text>
<text x="156.1" y="74.5">D6</text>
<text x="248.9" y="74.5">D15</text>
<text x="205.1" y="79.6">D12</text>
<text x="220.9" y="124">R5</text>
<text x="251.4" y="121.5">R7</text>
<text x="269.2" y="122.7">Q1</text>
<text x="49.5" y="130.4">R1</text>
<text x="105.4" y="129.1">R3</text>
<text x="260.4" y="130.4">D16</text>
<text x="26.7" y="136.7">U1</text>
<text x="73.6" y="138">R2</text>
<text x="88.8" y="134.2">Q2</text>
<text x="147.4" y="136.7">J2</text>
<text x="231.1" y="132.9">D13</text>
<text x="196.8" y="140.5">D7</text>
<text x="96.5" y="146.9">Q8</text>
<text x="113" y="148.1">D4</text>
<text x="196.8" y="148.1">D8</text>
<text x="61" y="155.8">D1</text>
<text x="73.7" y="155.8">D2</text>
<text x="79.9" y="152">D3</text>
<text x="196.8" y="155.8">D9</text>
<text x="24.1" y="157">C1</text>
<text x="62.9" y="162.1">RV1</text>
<text x="196.2" y="163.4">D10</text>
<text x="46.5" y="175.3" transform="rotate(-90 46.5 175.3)">C2</text>
</g>
<g font-size="1.8" fill="#353dd0">
<text x="59.7" y="26.2">+VDC</text>
<text x="153.7" y="26.2">LEG-12</text>
<text x="246.4" y="26.2">LEG-12</text>
<text x="51.1" y="35.1">PWR_FLAG</text>
<text x="136.4" y="30">VLight</text>
<text x="138.4" y="35.1">GND</text>
<text x="229.1" y="30">VLight</text>
<text x="231.1" y="35.1">GND</text>
<text x="99.1" y="40.2">PWR_FLAG</text>
<text x="99.1" y="37.7">VRadio</text>
<text x="43.2" y="44">XT60-M</text>
<text x="51.1" y="46.5">PWR_FLAG</text>
<text x="99.1" y="44">VInst</text>
<text x="99.1" y="46.5">PWR_FLAG</text>
<text x="60.2" y="49.1">GND</text>
<text x="99.1" y="50.4">VOutlet</text>
<text x="99.1" y="52.9">PWR_FLAG</text>
<text x="99.1" y="59.2">PWR_FLAG</text>
<text x="99.1" y="56.7">VLight</text>
<text x="154.8" y="59.2">US1M</text>
<text x="248.8" y="59.2">US1M</text>
<text x="47.6" y="65.6">PWR_FLAG</text>
<text x="51.1" y="63.1">+BATT</text>
<text x="99.1" y="65.6">PWR_FLAG</text>
<text x="99.1" y="63.1">+5V</text>
<text x="151.8" y="69.4">10K</text>
<text x="172.7" y="68.1">2N7002</text>
<text x="245.7" y="69.4">10K</text>
<text x="266.7" y="68.1">2N7002</text>
<text x="154.5" y="77">2.7V</text>
<text x="204.3" y="74.5">US1M</text>
<text x="248.5" y="77">2.7V</text>
<text x="159.3" y="88.5">GND</text>
<text x="168.2" y="88.5">GND</text>
<text x="204.3" y="84.6">US1M</text>
<text x="253.3" y="88.5">GND</text>
<text x="262.2" y="88.5">GND</text>
<text x="236.2" y="110">+5V</text>
<text x="89.7" y="118.9">GNDDash</text>
<text x="84.4" y="125.3">PWR_FLAG</text>
<text x="269.2" y="125.3">2N7002</text>
<text x="33" y="126.6">+5V</text>
<text x="104.8" y="131.6">10K</text>
<text x="220.3" y="129.1">10K</text>
<text x="250.8" y="126.6">10K</text>
<text x="49.5" y="135.4">1K</text>
<text x="83.9" y="136.7">2N7002</text>
<text x="195.5" y="135.4">US1M</text>
<text x="231.1" y="135.4">2.7V</text>
<text x="260.4" y="132.9">2.7V</text>
<text x="73.6" y="143.1">1K</text>
<text x="125.5" y="139.3">VRadio</text>
<text x="127.3" y="141.8">VInst</text>
<text x="195.5" y="143.1">US1M</text>
<text x="239.3" y="140.5">GND</text>
<text x="255.8" y="143.1">GND</text>
<text x="31.3" y="146.9">LM555xN</text>
<text x="96.5" y="149.4">2N7002</text>
<text x="125.2" y="144.3">VOutlet</text>
<text x="126.2" y="146.9">VLight</text>
<text x="128.1" y="149.4">+5V</text>
<text x="226.6" y="145.6">GND</text>
<text x="78.3" y="154.5">2.7V</text>
<text x="113" y="150.7">2.7V</text>
<text x="123.5" y="154.5">GNDDash</text>
<text x="126.1" y="152">+BATT</text>
<text x="195.5" y="150.7">US1M</text>
<text x="24.1" y="159.6">10nF</text>
<text x="61" y="158.3">US1M</text>
<text x="73.7" y="158.3">US1M</text>
<text x="108.5" y="160.8">GND</text>
<text x="127.5" y="159.6">GND</text>
<text x="127.5" y="157">GND</text>
<text x="149.4" y="158.1" transform="rotate(-90 149.4 158.1)">MiniFit_2x11_F</text>
<text x="195.5" y="158.3">US1M</text>
<text x="33.6" y="163.4">GND</text>
<text x="66.6" y="167.2">10K-50K</text>
<text x="83.1" y="163.4">GND</text>
<text x="92" y="163.4">GND</text>
<text x="18.3" y="169.7">GND</text>
<text x="38.9" y="177" transform="rotate(-90 38.9 177)">100nF</text>
<text x="42.7" y="187.4" transform="rotate(-90 42.7 187.4)">GND</text>
</g>
<g font-size="1.8" fill="#b4afbe">
<text x="149.7" y="29">NO</text>
<text x="242.4" y="29">NO</text>
<text x="149.8" y="34">NC</text>
<text x="164.3" y="31.5">COM</text>
<text x="242.5" y="34">NC</text>
<text x="257" y="31.5">COM</text>
<text x="45.7" y="40.4">1</text>
<text x="45.7" y="37.8">2</text>
<text x="149.9" y="41.7">A2</text>
<text x="165.2" y="41.7">A1</text>
<text x="242.6" y="41.7">A2</text>
<text x="257.9" y="41.7">A1</text>
<text x="163.2" y="65.8">1</text>
<text x="169.9" y="62.9" transform="rotate(-90 169.9 62.9)">3</text>
<text x="257.1" y="65.8">1</text>
<text x="263.9" y="62.9" transform="rotate(-90 263.9 62.9)">3</text>
<text x="169.9" y="70.5" transform="rotate(-90 169.9 70.5)">2</text>
<text x="263.9" y="70.5" transform="rotate(-90 263.9 70.5)">2</text>
<text x="259.7" y="122.9">1</text>
<text x="266.4" y="120" transform="rotate(-90 266.4 120)">3</text>
<text x="93.7" y="131.5" transform="rotate(-90 93.7 131.5)">3</text>
<text x="266.4" y="127.7" transform="rotate(-90 266.4 127.7)">2</text>
<text x="35.3" y="136.6" transform="rotate(-90 35.3 136.6)">8</text>
<text x="99.7" y="134.4">1</text>
<text x="24.1" y="139.4">2</text>
<text x="45.7" y="139.4">3</text>
<text x="93.7" y="139.1" transform="rotate(-90 93.7 139.1)">2</text>
<text x="143.5" y="138.2">1</text>
<text x="143.5" y="140.7">2</text>
<text x="143.5" y="143.3">3</text>
<text x="151.8" y="143.3">20</text>
<text x="151.8" y="140.7">21</text>
<text x="151.8" y="138.2">22</text>
<text x="24.1" y="149.6">4</text>
<text x="24.1" y="144.5">5</text>
<text x="45.7" y="149.6">6</text>
<text x="45.7" y="144.5">7</text>
<text x="87" y="147.1">1</text>
<text x="93.7" y="144.2" transform="rotate(-90 93.7 144.2)">3</text>
<text x="143.5" y="145.8">4</text>
<text x="143.5" y="148.3">5</text>
<text x="151.8" y="148.3">18</text>
<text x="151.8" y="145.8">19</text>
<text x="35.3" y="154.3" transform="rotate(-90 35.3 154.3)">1</text>
<text x="93.7" y="151.8" transform="rotate(-90 93.7 151.8)">2</text>
<text x="143.5" y="150.9">6</text>
<text x="143.5" y="153.4">7</text>
<text x="143.5" y="156">8</text>
<text x="151.8" y="156">15</text>
<text x="151.8" y="153.4">16</text>
<text x="151.8" y="150.9">17</text>
<text x="142.9" y="161">10</text>
<text x="143.5" y="158.5">9</text>
<text x="151.8" y="161">13</text>
<text x="151.8" y="158.5">14</text>
<text x="60.9" y="163.6">3</text>
<text x="64.5" y="167.7" transform="rotate(-90 64.5 167.7)">2</text>
<text x="67.3" y="163.6">1</text>
<text x="142.9" y="163.6">11</text>
<text x="151.8" y="163.6">12</text>
</g>
<g font-size="1.8" fill="#214bca">
<text x="67.3" y="34.8">Power</text>
<text x="74" y="34.8">Delivery</text>
<text x="231.1" y="117.4">XOR 74LS00</text>
</g>
<g font-size="1.8" fill="#c03d3d">
<text x="171.9" y="32.7">AuxLBeam</text>
<text x="265.9" y="32.7">AuxHBeam</text>
<text x="131.3" y="42.8">AuxSwitch</text>
<text x="225.3" y="42.8">AuxSwitch</text>
<text x="57.3" y="56.8">Key</text>
<text x="55" y="60.6">LowBat</text>
<text x="139.5" y="67">LBeam</text>
<text x="233.2" y="67">HBeam</text>
<text x="189.3" y="72">AuxHBeam</text>
<text x="216.4" y="77.1">AuxBeams</text>
<text x="189.6" y="82.2">AuxLBeam</text>
<text x="250.2" y="110.1">HazardLed</text>
<text x="111.4" y="121.8" transform="rotate(-90 111.4 121.8)">PLight</text>
<text x="208.8" y="121.6">PLightSignal</text>
<text x="103.8" y="129.1" transform="rotate(-90 103.8 129.1)">PLightSignal</text>
<text x="209" y="126.6">Hazard</text>
<text x="96.7" y="141.9">GndDimmer</text>
<text x="162.7" y="141.9">LBlinker</text>
<text x="162.7" y="139.3">RBlinker</text>
<text x="206.2" y="141.9">RBlinker</text>
<text x="267.6" y="143.4" transform="rotate(-90 267.6 143.4)">GndDimmer</text>
<text x="162.7" y="144.4">Hazard</text>
<text x="162.7" y="147">HazardLed</text>
<text x="162.7" y="149.5">AuxSwitch</text>
<text x="161.8" y="152">AuxBeams</text>
<text x="162.7" y="154.6">HBeam</text>
<text x="181.1" y="150.8">Hazard</text>
<text x="161.8" y="157.1">AuxHBeam</text>
<text x="162.7" y="159.7">LBeam</text>
<text x="206.2" y="157.1">LBlinker</text>
<text x="128.4" y="162.2">PLight</text>
<text x="128.6" y="164.7">LowBat</text>
<text x="161.8" y="162.2">AuxLBeam</text>
<text x="162.7" y="164.7">Key</text>
</g>
<g font-size="1.8" fill="#4c2188">
<text x="68.8" y="41.5">GND</text>
<text x="68.8" y="38.9">+VDC</text>
<text x="80.9" y="38.9">VRadio</text>
<text x="82.7" y="45.3">VInst</text>
<text x="80.5" y="51.6">VOutlet</text>
<text x="68.8" y="56.7">Key</text>
<text x="81.6" y="58">VLight</text>
<text x="68.8" y="64.3">+Batt</text>
<text x="68.8" y="60.5">LowBat</text>
<text x="83.4" y="64.3">+5V</text>
<text x="232.6" y="121.5">A</text>
<text x="239.6" y="123" transform="rotate(-90 239.6 123)">Vcc</text>
<text x="244.7" y="124">O</text>
<text x="232.6" y="126.6">B</text>
<text x="242.1" y="126.8" transform="rotate(-90 242.1 126.8)">GND</text>
</g>
<g font-size="1.8" fill="#5ba46f">
<text x="67.3" y="68.3">File:</text>
<text x="72.5" y="68.3">FuseBox.kicad_sch</text>
</g>
<g font-size="1.8" fill="#15005e">
<text x="27.2" y="140.5">TR</text>
<text x="36.4" y="141.4" transform="rotate(-90 36.4 141.4)">VCC</text>
<text x="42.5" y="140.5">Q</text>
<text x="27.2" y="145.6">CV</text>
<text x="40.7" y="145.6">DIS</text>
<text x="27.2" y="150.7">R</text>
<text x="36.4" y="151.9" transform="rotate(-90 36.4 151.9)">GND</text>
<text x="40.2" y="150.7">THR</text>
</g>
</svg>
